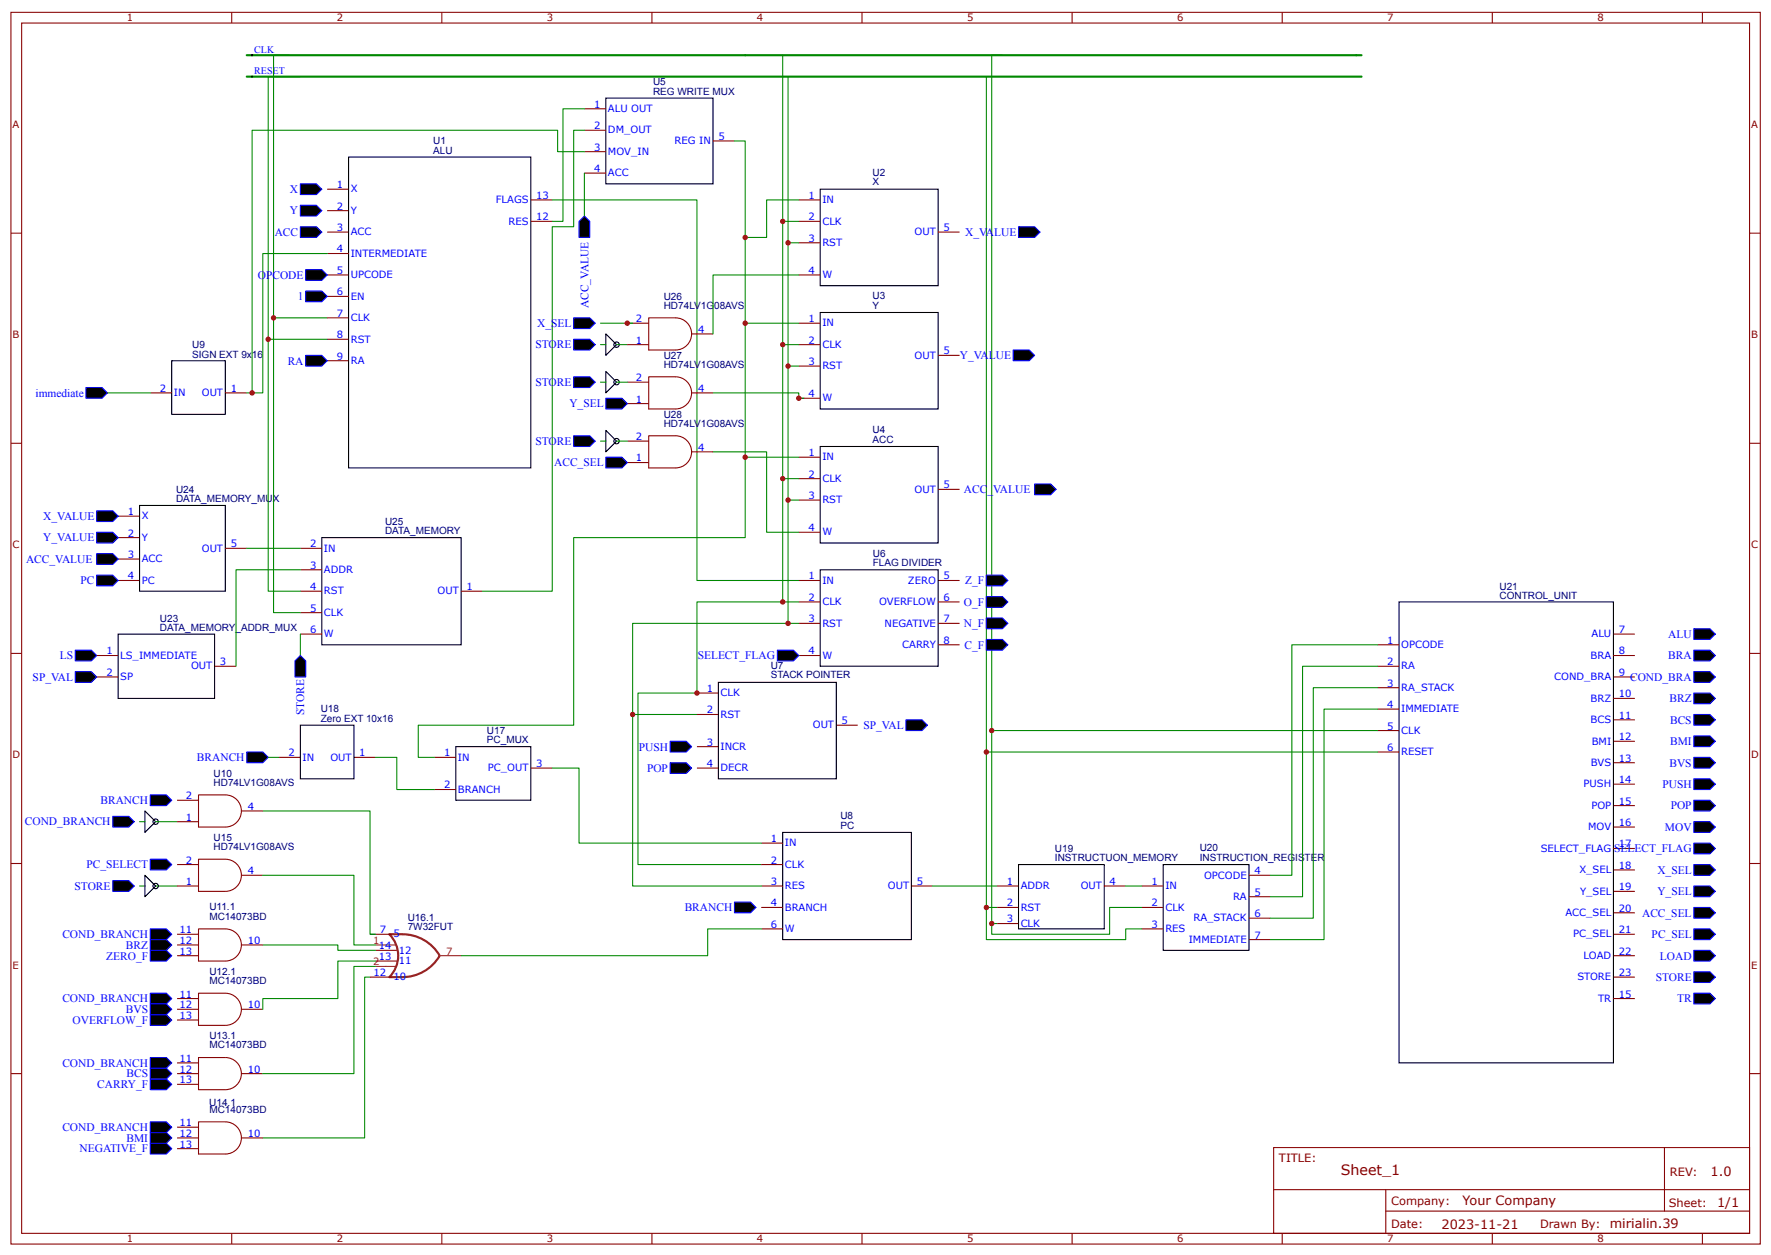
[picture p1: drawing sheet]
<svg xmlns="http://www.w3.org/2000/svg" width="437mm" height="310mm" viewBox="0 0 437 310" stroke-linecap="round" stroke-linejoin="round" font-family="sans-serif">
<g fill="none" stroke="#800" stroke-width=".26">
<path d="M2.7 3h431.8v304h-431.8zM5.3 5.7h426.6v298.7h-426.6zM57.2 3v2.7M109.1 3v2.7M160.9 3v2.7M212.8 3v2.7M264.6 3v2.7M316.5 3v2.7M368.4 3v2.7M420.2 3v2.7M144.3 26.9h5.2M144.3 32.1h5.2"/>
<path d="M144.3 37.4h5.2M176 34.8h5.3M2.7 57.5h2.6M80.8 46.7h5.2M80.8 52h5.2M80.8 57.3h5.2M131 54.6h5.3M131 49.3h5.3M144.3 42.7h5.2M197.2 54.6h5.3M197.2 49.3h5.3M197.2 59.9h5.3"/>
<path d="M231.6 57.3h5.3M431.9 57.5h2.6M80.8 62.6h5.2M80.8 67.9h5.2M80.8 73.2h5.2M80.8 78.4h5.2M154.8 79.8h5.3M160.1 78.4h6.6a4 4 0 0 1 4 4 4 4 0 0 1-4 4h-6.6zM197.2 67.9h5.3M197.2 79.8h5.3M37.1 97h5.3M55.6 97h5.3"/>
<path d="M80.8 83.7h5.2M80.8 89h5.2M154.8 85.1h5.3M154.8 94.3h5.3M154.8 99.6h5.3M160.1 93h6.6a4 4 0 0 1 4 4 4 4 0 0 1-4 3.9h-6.6zM170.7 97h5.3M170.7 82.4h5.3M197.2 85.1h5.3M197.2 90.4h5.3M197.2 98.3h5.3M231.6 87.7h5.3"/>
<path d="M2.7 109.4h2.6M154.8 108.9h5.3M154.8 114.2h5.3M160.1 107.6h6.6a4 4 0 0 1 4 3.9 4 4 0 0 1-4 4h-6.6zM170.7 111.5h5.3M197.2 112.8h5.3M197.2 118.1h5.3M431.9 109.4h2.6M29.2 127.4h5.2M29.2 132.7h5.2M29.2 138h5.2M55.6 135.3h5.3"/>
<path d="M74.1 135.3h5.3M197.2 123.4h5.3M197.2 131.4h5.3M231.6 120.8h5.3M29.2 143.3h5.2M74.1 156.5h5.3M74.1 145.9h5.3M74.1 140.6h5.3M74.1 151.2h5.3M113.8 145.9h5.3M197.2 143.3h5.3M197.2 153.9h5.3"/>
<path d="M197.2 148.6h5.3M231.6 143.3h5.3M231.6 153.9h5.3M231.6 148.6h5.3M231.6 159.1h5.3M340 159.1h5.3M398.3 156.5h5.2M2.7 161.3h2.6M23.9 161.8h5.3M23.9 167.1h5.3M53 164.4h5.3M172 176.3h5.3"/>
<path d="M172 171.1h5.3M197.2 161.8h5.3M206.4 179h5.3M340 164.4h5.3M340 169.7h5.3M340 175h5.3M398.3 161.8h5.2M398.3 167.1h5.2M398.3 172.4h5.2M398.3 177.7h5.2M431.9 161.3h2.6M43.7 197.5h5.3"/>
<path d="M49 196.2h6.6a4 4 0 0 1 4 4 4 4 0 0 1-4 3.9h-6.6zM68.8 186.9h5.3M87.4 186.9h5.3M107.2 186.9h5.3M107.2 194.9h5.3M131 189.6h5.3M172 184.3h5.3M172 189.6h5.3M340 180.3h5.3M340 185.6h5.3M398.3 183h5.2M398.3 188.3h5.2"/>
<path d="M398.3 193.5h5.2M398.3 198.8h5.2M2.7 213.1h2.6M43.7 213.4h5.3M43.7 218.7h5.3M43.7 202.8h5.3M49 212.1h6.6a4 4 0 0 1 4 3.9 4 4 0 0 1-4 4h-6.6zM59.6 200.2h5.3M59.6 216h5.3M187.9 208.1h5.3M187.9 213.4h5.3M187.9 218.7h5.3"/>
<path d="M224.9 218.7h5.3M246.1 218.7h5.3M272.6 218.7h5.3M281.8 218.7h5.3M308.3 216h5.3M398.3 204.1h5.2M398.3 209.4h5.2M398.3 214.7h5.2M431.9 213.1h2.6M43.7 233.2h5.3M43.7 235.9h5.3M43.7 230.6h5.3"/>
<path d="M49 229.3h6.6a4 4 0 0 1 4 3.9 4 4 0 0 1-4 4h-6.6zM59.6 233.2h5.3M91.3 230.6h5.3M92.7 237.2h5.2M92.7 234.6h5.2M187.9 224h5.3M187.9 229.3h5.3M246.1 224h5.3M246.1 227.9h5.3M281.8 224h5.3M281.8 229.3h5.3M308.3 221.3h5.3"/>
<path d="M308.3 226.6h5.3M308.3 231.9h5.3M398.3 235.9h5.2M398.3 230.6h5.2M398.3 220h5.2M398.3 225.3h5.2M43.7 249.1h5.3M43.7 251.8h5.3M43.7 246.5h5.3M49 245.1h6.6a4 4 0 0 1 4 4 4 4 0 0 1-4 4h-6.6zM59.6 249.1h5.3M91.3 241.2h5.3"/>
<path d="M398.3 246.5h5.2M398.3 241.2h5.2M2.7 265h2.6M43.7 265h5.3M43.7 267.6h5.3M43.7 262.3h5.3M43.7 278.2h5.3M49 261h6.6a4 4 0 0 1 4 4 4 4 0 0 1-4 3.9h-6.6zM49 276.9h6.6a4 4 0 0 1 4 4 4 4 0 0 1-4 3.9h-6.6zM59.6 265h5.3M431.9 265h2.6M43.7 280.9h5.3"/>
<path d="M43.7 283.5h5.3M59.6 280.9h5.3M314.4 283.2h117.5v21.2h-117.5zM314.4 293.6h117.4M342.1 298.9h89.7M342.1 293.6v10.6M410.8 283.3l.1 15.6M57.2 304.4v2.6M109.1 304.4v2.6M160.9 304.4v2.6M212.8 304.4v2.6M264.6 304.4v2.6"/>
<path d="M316.5 304.4v2.6M368.4 304.4v2.6M420.2 304.4v2.6"/>
</g>
<g fill="none" stroke="#000" stroke-width=".26">
<path d="M86 38.8h45v76.7h-45zM149.5 24.2h26.5v21.2h-26.5zM202.5 46.7h29.1v23.8h-29.1zM202.5 77.1h29.1v23.8h-29.1zM42.4 89h13.2v13.3h-13.2zM149.5 82.4l2.7 2.7-2.7 2.6zM149.5 91.7l2.7 2.6-2.7 2.7zM149.5 106.2l2.7 2.7-2.7 2.6zM202.5 110.2h29.1v23.8h-29.1zM34.4 124.8h21.2v21.1h-21.2zM79.4 132.7h34.4v26.4h-34.4zM29.2 156.5h23.8v15.9h-23.8z"/>
<path d="M202.5 140.6h29.1v23.8h-29.1zM345.3 148.6h53v113.7h-53zM74.1 179h13.3v13.2h-13.3zM177.3 168.4h29.1v23.8h-29.1zM112.5 184.3h18.5v13.2h-18.5zM35.8 200.2l2.6 2.6-2.6 2.6zM35.8 216l2.6 2.7-2.6 2.6zM193.2 205.4h31.7v26.5h-31.7zM251.4 213.4h21.2v15.9h-21.2zM287.1 213.4h21.2v21.2h-21.2z"/>
<circle cx="152.2" cy="85.1" r=".66"/>
<circle cx="152.2" cy="94.3" r=".66"/>
<circle cx="152.2" cy="108.9" r=".66"/>
<circle cx="38.4" cy="202.8" r=".66"/>
<circle cx="38.4" cy="218.7" r=".66"/>
</g>
<g fill="none" stroke="#080" stroke-width=".26">
<path d="M71.5 13.6h-4v64.8h13.3M74.1 18.9h-7.9v64.8h14.6M193.2 13.6v41h4M194.5 18.9v41h2.7M243.5 18.9v205.1h2.6M247.4 13.6h-2.6v214.3h1.3M144.3 26.9h-5.3v27.7h-2.7M144.3 32.1h-2.7v23.9h-5.3v89.9h-17.2M144.3 37.4h-6.7v-5.3h-75.4v64.9M181.3 34.8h2.6v78h13.3M136.3 49.3h35.7v94h25.2M144.3 42.7v10.6"/>
<path d="M193.2 54.6v30.5h4M194.5 59.9v30.5h2.7M197.2 49.3h-8v9.3h-5.3M67.5 78.4v72.8h6.6M80.8 62.6h-15.9v34.4h-4M148.2 79.8h8M183.9 79.8h13.3M197.2 67.9h-21.2v14.5M26.5 97h10.6M66.2 83.7v62.2h7.9M148.2 85.1h1.3M148.2 94.3h1.3"/>
<path d="M152.2 85.1h2.6M152.2 94.3h2.6M176 97h21.2v1.3h1.3M193.2 85.1v33h4M194.5 90.4v33h2.7M148.2 108.9h1.3M152.2 108.9h2.6M176 111.5h13.2v19.9h8M183.9 112.8v19.9h-42.3v46.3h-38.4v7.9h4M193.2 118.1v30.5h4M60.9 135.3h13.2M194.5 123.4v30.5h2.7"/>
<path d="M74.1 140.6h-15.8v23.8M74.1 156.5v5.3M193.2 148.6h-21.2v22.5h-14.5v42.3h30.4M194.5 153.9h-38.3v22.4h15.8M340 159.1h-21.1v56.9h-5.3M156.2 176.3v42.4h31.7M340 164.4h-18.5v56.9h-7.9M340 169.7h-15.8v56.9h-10.6M340 175h-13.2v56.9h-13.2M66.2 186.9h2.6M92.7 186.9h5.2v8h9.3M136.3 189.6h6.6v18.5h45"/>
<path d="M243.5 185.6h96.5M244.8 180.3h95.2M34.4 202.8h1.4M34.4 218.7h1.4M38.4 202.8h5.3M38.4 218.7h5.3M64.9 200.2h26.4v30.4h1.4M64.9 216h22.5v17.2h5.3M230.2 218.7h15.9M277.9 218.7h3.9M64.9 233.2h18.5v1.4h9.3M92.7 237.2h-9.3v9.3h-18.5v2.6"/>
<path d="M92.7 238.5h-5.3v26.5h-22.5M187.9 229.3h-13.2v6.6h-60.9M243.5 224v7.9h34.4v-2.6h3.9M281.8 224h-7.9v6.6h-29.1v-2.7M91.3 241.2h-1.3v39.7h-25.1"/>
</g>
<path d="M60.9 13.6h275.2M60.9 18.9h275.2" fill="none" stroke="#080" stroke-width=".53"/>
<g fill="#000" stroke="#000" stroke-width=".25">
<path d="M62.2 18.7v.5zM62 18.9h.5z"/>
<path d="M62.2 13.4v.5zM62 13.6h.5z"/>
</g>
<g fill="#000" stroke="#00f" stroke-width=".26">
<path d="M74.1 45.4h4l1.3 1.3-1.3 1.3h-4zM74.1 50.7h4l1.3 1.3-1.3 1.3h-4zM74.1 56h4l1.3 1.3-1.3 1.3h-4zM144.3 53.3l1.3 1.3v4h-2.7v-4zM251.4 56h4l1.3 1.3-1.3 1.3h-4zM75.5 71.8h3.9l1.4 1.4-1.4 1.3h-3.9zM75.5 66.5h3.9l1.4 1.4-1.4 1.3h-3.9zM141.6 78.4h4l1.3 1.4-1.3 1.3h-4zM21.2 95.6h4l1.3 1.4-1.3 1.3h-4zM75.5 87.7h3.9l1.4 1.3-1.4 1.4h-3.9zM141.6 83.7h4l1.3 1.4-1.3 1.3h-4zM141.6 93h4l1.3 1.3-1.3 1.3h-4z"/>
<path d="M149.5 98.3h4l1.3 1.3-1.3 1.3h-4zM250.1 86.4h4l1.3 1.3-1.3 1.3h-4zM141.6 107.6h4l1.3 1.3-1.3 1.3h-4zM149.5 112.8h4l1.3 1.4-1.3 1.3h-4zM23.9 126.1h3.9l1.4 1.3-1.4 1.3h-3.9zM23.9 131.4h3.9l1.4 1.3-1.4 1.3h-3.9zM23.9 136.7h3.9l1.4 1.3-1.4 1.3h-3.9zM255.4 119.5h3.9l1.4 1.3-1.4 1.3h-3.9zM23.9 141.9h3.9l1.4 1.4-1.4 1.3h-3.9zM243.5 141.9h3.9l1.4 1.4-1.4 1.3h-3.9zM243.5 147.2h3.9l1.4 1.4-1.4 1.3h-3.9zM243.5 152.5h3.9l1.4 1.4-1.4 1.3h-3.9z"/>
<path d="M243.5 157.8h3.9l1.4 1.3-1.4 1.4h-3.9zM418.1 155.2h4l1.3 1.3-1.3 1.3h-4zM18.6 165.8h3.9l1.4 1.3-1.4 1.3h-3.9zM18.6 160.5h3.9l1.4 1.3-1.4 1.3h-3.9zM74.1 161.8l1.4 1.3v4h-2.7v-4zM191.9 160.5h3.9l1.4 1.3-1.4 1.3h-3.9zM223.6 177.7h4l1.3 1.3-1.3 1.3h-4zM418.1 160.5h4l1.3 1.3-1.3 1.3h-4zM418.1 165.8h4l1.3 1.3-1.3 1.3h-4zM418.1 171.1h4l1.3 1.3-1.3 1.3h-4zM418.1 176.3h4l1.3 1.4-1.3 1.3h-4zM37.1 196.2h4l1.3 1.3-1.3 1.3h-4z"/>
<path d="M60.9 185.6h4l1.3 1.3-1.3 1.4h-4zM165.4 183h4l1.3 1.3-1.3 1.3h-4zM165.4 188.3h4l1.3 1.3-1.3 1.3h-4zM418.1 192.2h4l1.3 1.3-1.3 1.4h-4zM418.1 186.9h4l1.3 1.4-1.3 1.3h-4zM418.1 181.6h4l1.3 1.4-1.3 1.3h-4zM418.1 197.5h4l1.3 1.3-1.3 1.4h-4zM27.8 201.5h4l1.3 1.3-1.3 1.3h-4zM27.8 217.4h4l1.3 1.3-1.3 1.3h-4zM37.1 212.1h4l1.3 1.3-1.3 1.3h-4zM418.1 213.4h4l1.3 1.3-1.3 1.3h-4zM418.1 208.1h4l1.3 1.3-1.3 1.3h-4z"/>
<path d="M418.1 202.8h4l1.3 1.3-1.3 1.3h-4zM37.1 229.3h4l1.3 1.3-1.3 1.3h-4zM37.1 234.6h4l1.3 1.3-1.3 1.3h-4zM37.1 231.9h4l1.3 1.3-1.3 1.4h-4zM181.3 222.6h4l1.3 1.4-1.3 1.3h-4zM418.1 234.6h4l1.3 1.3-1.3 1.3h-4zM418.1 229.3h4l1.3 1.3-1.3 1.3h-4zM418.1 224h4l1.3 1.3-1.3 1.3h-4zM418.1 218.7h4l1.3 1.3-1.3 1.3h-4zM37.1 245.1h4l1.3 1.4-1.3 1.3h-4zM37.1 250.4h4l1.3 1.4-1.3 1.3h-4zM37.1 247.8h4l1.3 1.3-1.3 1.3h-4z"/>
<path d="M418.1 239.8h4l1.3 1.4-1.3 1.3h-4zM418.1 245.1h4l1.3 1.4-1.3 1.3h-4zM37.1 261h4l1.3 1.3-1.3 1.4h-4zM37.1 276.9h4l1.3 1.3-1.3 1.3h-4zM37.1 266.3h4l1.3 1.3-1.3 1.3h-4zM37.1 263.7h4l1.3 1.3-1.3 1.3h-4zM37.1 282.2h4l1.3 1.3-1.3 1.3h-4zM37.1 279.5h4l1.3 1.4-1.3 1.3h-4z"/>
</g>
<path d="M96.1 230.6a14.1 14.1 0 0 1 8.1 1.1 10.6 10.6 0 0 1 4.3 4.2 10.6 10.6 0 0 1-9.2 5.3h-3.2a7.5 7.5 0 0 0 0-10.6z" fill="none" stroke="#8d2323" stroke-width=".53"/>
<path d="M92.7 233.2h5M92.7 238.5h5M108.5 235.9h5.3" fill="none" stroke="#8d2323" stroke-width=".26"/>
<g fill="#c00">
<circle cx="183.9" cy="79.8" r=".66"/>
<circle cx="183.9" cy="58.6" r=".66"/>
<circle cx="193.2" cy="54.6" r=".66"/>
<circle cx="194.5" cy="59.9" r=".66"/>
<circle cx="194.5" cy="90.4" r=".66"/>
<circle cx="193.2" cy="85.1" r=".66"/>
<circle cx="193.2" cy="118.1" r=".66"/>
<circle cx="194.5" cy="123.4" r=".66"/>
<circle cx="194.5" cy="153.9" r=".66"/>
<circle cx="193.2" cy="148.6" r=".66"/>
<circle cx="156.2" cy="176.3" r=".66"/>
<circle cx="172" cy="171.1" r=".66"/>
<circle cx="183.9" cy="112.8" r=".66"/>
<circle cx="243.5" cy="224" r=".66"/>
<circle cx="244.8" cy="227.9" r=".66"/>
<circle cx="243.5" cy="185.6" r=".66"/>
<circle cx="244.8" cy="180.3" r=".66"/>
<circle cx="67.5" cy="78.4" r=".66"/>
<circle cx="66.2" cy="83.7" r=".66"/>
<circle cx="62.2" cy="97" r=".66"/>
<circle cx="154.8" cy="79.8" r=".66"/>
<circle cx="197.2" cy="98.3" r=".66"/>
</g>
<text font-size="3.5" fill="#800" x="330.9" y="290">Sheet_1</text>
<g font-size="3.2" fill="#800">
<text x="422.2" y="290.2">1.0</text>
<text x="361" y="297.4">Your Company</text>
<text x="423.8" y="297.9">1/1</text>
<text x="355.8" y="303.2">2023-11-21</text>
<text x="397.4" y="303.1">mirialin.39</text>
</g>
<g font-size="2.8" fill="#00f">
<text x="71.6" y="47.6">X</text>
<text x="71.6" y="52.9">Y</text>
<text x="67.8" y="58.2">ACC</text>
<text x="238.2" y="58.2">X_VALUE</text>
<text x="63.6" y="68.8">OPCODE</text>
<text x="73.5" y="74.1">1</text>
<text x="145.2" y="76" transform="rotate(-90 145.2 76)">ACC_VALUE</text>
<text x="132.6" y="80.7">X_SEL</text>
<text x="71" y="90">RA</text>
<text x="132.2" y="86">STORE</text>
<text x="236.9" y="88.7">Y_VALUE</text>
<text x="132.2" y="95.3">STORE</text>
<text x="8.8" y="97.9">immediate</text>
<text x="140.5" y="100.6">Y_SEL</text>
<text x="132.2" y="109.8">STORE</text>
<text x="136.8" y="115.1">ACC_SEL</text>
<text x="237.9" y="121.8">ACC_VALUE</text>
<text x="10.7" y="128.3">X_VALUE</text>
<text x="10.7" y="133.6">Y_VALUE</text>
<text x="6.4" y="139">ACC_VALUE</text>
<text x="19.9" y="144.2">PC</text>
<text x="237.9" y="149.5">O_F</text>
<text x="238.2" y="144.2">Z_F</text>
<text x="237.9" y="154.8">N_F</text>
<text x="238.1" y="160.1">C_F</text>
<text x="411.8" y="157.5">ALU</text>
<text x="14.8" y="162.7">LS</text>
<text x="172.2" y="162.7">SELECT_FLAG</text>
<text x="411.8" y="162.7">BRA</text>
<text x="8.1" y="168">SP_VAL</text>
<text x="402.4" y="168">COND_BRA</text>
<text x="412.1" y="173.3">BRZ</text>
<text x="75.1" y="176.5" transform="rotate(-90 75.1 176.5)">STORE</text>
<text x="213.1" y="179.9">SP_VAL</text>
<text x="412.2" y="178.6">BCS</text>
<text x="157.7" y="185.2">PUSH</text>
<text x="412.2" y="183.9">BMI</text>
<text x="48.6" y="187.8">BRANCH</text>
<text x="159.7" y="190.5">POP</text>
<text x="412.1" y="189.2">BVS</text>
<text x="410.4" y="194.5">PUSH</text>
<text x="6.1" y="203.7">COND_BRANCH</text>
<text x="24.8" y="198.5">BRANCH</text>
<text x="412.4" y="199.8">POP</text>
<text x="411" y="205.1">MOV</text>
<text x="21.4" y="214.3">PC_SELECT</text>
<text x="398.4" y="210.4">SELECT_FLAG</text>
<text x="409.1" y="215.7">X_SEL</text>
<text x="18.4" y="219.6">STORE</text>
<text x="409.1" y="221">Y_SEL</text>
<text x="169" y="224.9">BRANCH</text>
<text x="405.3" y="226.2">ACC_SEL</text>
<text x="15.4" y="231.5">COND_BRANCH</text>
<text x="407.7" y="231.5">PC_SEL</text>
<text x="26.2" y="236.8">ZERO_F</text>
<text x="31.1" y="234.2">BRZ</text>
<text x="409.7" y="236.8">LOAD</text>
<text x="408.7" y="242.1">STORE</text>
<text x="15.4" y="247.4">COND_BRANCH</text>
<text x="31.1" y="250">BVS</text>
<text x="414" y="247.4">TR</text>
<text x="17.9" y="252.7">OVERFLOW_F</text>
<text x="15.4" y="263.3">COND_BRANCH</text>
<text x="24" y="268.6">CARRY_F</text>
<text x="31.2" y="265.9">BCS</text>
<text x="15.4" y="279.1">COND_BRANCH</text>
<text x="31.2" y="281.8">BMI</text>
<text x="19.6" y="284.4">NEGATIVE_F</text>
</g>
<g font-size="2.8" fill="#800">
<text x="315.7" y="286.7">TITLE:</text>
<text x="412.2" y="290.2">REV:</text>
<text x="343.4" y="297.3">Company:</text>
<text x="411.9" y="297.8">Sheet:</text>
<text x="343.4" y="303.1">Date:</text>
<text x="380.2" y="303.1">Drawn By:</text>
</g>
<g font-size="2.5" fill="#800">
<text x="31.3" y="5.3">1</text>
<text x="83.1" y="5.3">2</text>
<text x="135" y="5.3">3</text>
<text x="186.8" y="5.3">4</text>
<text x="238.7" y="5.3">5</text>
<text x="290.6" y="5.3">6</text>
<text x="342.4" y="5.3">7</text>
<text x="394.3" y="5.3">8</text>
<text x="3.1" y="31.6">A</text>
<text x="432.2" y="31.6">A</text>
<text x="3.1" y="83.5">B</text>
<text x="432.2" y="83.5">B</text>
<text x="3.1" y="135.3">C</text>
<text x="432.2" y="135.3">C</text>
<text x="3.1" y="187.2">D</text>
<text x="432.2" y="187.2">D</text>
<text x="3.1" y="239.1">E</text>
<text x="432.2" y="239.1">E</text>
<text x="31.3" y="306.7">1</text>
<text x="83.1" y="306.7">2</text>
<text x="135" y="306.7">3</text>
<text x="186.8" y="306.7">4</text>
<text x="238.7" y="306.7">5</text>
<text x="290.6" y="306.7">6</text>
<text x="342.4" y="306.7">7</text>
<text x="394.3" y="306.7">8</text>
</g>
<g font-size="2.5" fill="#00f">
<text x="62.8" y="13">CLK</text>
<text x="62.8" y="18.3">RESET</text>
<text x="146.6" y="26.6">1</text>
<text x="150.1" y="27.6">ALU OUT</text>
<text x="146.6" y="31.9">2</text>
<text x="150.1" y="32.9">DM_OUT</text>
<text x="166.5" y="35.6">REG IN</text>
<text x="177.3" y="34.5">5</text>
<text x="146.6" y="37.2">3</text>
<text x="150.1" y="38.2">MOV_IN</text>
<text x="83.1" y="46.4">1</text>
<text x="86.6" y="47.5">X</text>
<text x="146.6" y="42.5">4</text>
<text x="150.1" y="43.5">ACC</text>
<text x="83.1" y="51.7">2</text>
<text x="86.6" y="52.8">Y</text>
<text x="122.4" y="50.1">FLAGS</text>
<text x="132.3" y="49.1">13</text>
<text x="199.6" y="49.1">1</text>
<text x="203" y="50.1">IN</text>
<text x="83.1" y="57">3</text>
<text x="86.6" y="58.1">ACC</text>
<text x="125.5" y="55.4">RES</text>
<text x="132.3" y="54.4">12</text>
<text x="199.6" y="54.4">2</text>
<text x="199.6" y="59.7">3</text>
<text x="203" y="55.4">CLK</text>
<text x="225.8" y="58.1">OUT</text>
<text x="232.9" y="57">5</text>
<text x="83.1" y="62.3">4</text>
<text x="86.6" y="63.4">INTERMEDIATE</text>
<text x="203" y="60.7">RST</text>
<text x="83.1" y="67.6">5</text>
<text x="86.6" y="68.7">UPCODE</text>
<text x="199.6" y="67.6">4</text>
<text x="203" y="68.7">W</text>
<text x="83.1" y="72.9">6</text>
<text x="86.6" y="74">EN</text>
<text x="83.1" y="78.2">7</text>
<text x="83.1" y="83.5">8</text>
<text x="86.6" y="79.2">CLK</text>
<text x="157" y="79.5">2</text>
<text x="172.3" y="82.2">4</text>
<text x="199.6" y="79.5">1</text>
<text x="203" y="80.6">IN</text>
<text x="83.1" y="88.8">9</text>
<text x="86.6" y="84.5">RST</text>
<text x="86.6" y="89.8">RA</text>
<text x="157" y="84.8">1</text>
<text x="199.6" y="84.8">2</text>
<text x="203" y="85.9">CLK</text>
<text x="225.8" y="88.5">OUT</text>
<text x="232.9" y="87.4">5</text>
<text x="157" y="94.1">2</text>
<text x="199.6" y="90.1">3</text>
<text x="203" y="91.1">RST</text>
<text x="39.5" y="96.7">2</text>
<text x="42.9" y="97.8">IN</text>
<text x="49.8" y="97.8">OUT</text>
<text x="56.9" y="96.7">1</text>
<text x="157" y="99.4">1</text>
<text x="172.3" y="96.7">4</text>
<text x="199.6" y="98">4</text>
<text x="203" y="99.1">W</text>
<text x="157" y="108.6">2</text>
<text x="157" y="113.9">1</text>
<text x="172.3" y="111.3">4</text>
<text x="199.6" y="112.6">1</text>
<text x="203" y="113.6">IN</text>
<text x="199.6" y="117.9">2</text>
<text x="203" y="118.9">CLK</text>
<text x="199.6" y="123.2">3</text>
<text x="203" y="124.2">RST</text>
<text x="225.8" y="121.6">OUT</text>
<text x="232.9" y="120.5">5</text>
<text x="31.6" y="127.1">1</text>
<text x="35" y="128.2">X</text>
<text x="199.6" y="131.1">4</text>
<text x="31.6" y="132.4">2</text>
<text x="31.6" y="137.7">3</text>
<text x="35" y="133.5">Y</text>
<text x="49.8" y="136.1">OUT</text>
<text x="56.9" y="135.1">5</text>
<text x="76.5" y="135.1">2</text>
<text x="80" y="136.1">IN</text>
<text x="203" y="132.2">W</text>
<text x="31.6" y="143">4</text>
<text x="35" y="138.8">ACC</text>
<text x="76.5" y="140.4">3</text>
<text x="80" y="141.4">ADDR</text>
<text x="199.6" y="143">1</text>
<text x="232.9" y="143">5</text>
<text x="35" y="144.1">PC</text>
<text x="76.5" y="145.7">4</text>
<text x="80" y="146.7">RST</text>
<text x="108" y="146.7">OUT</text>
<text x="115.1" y="145.7">1</text>
<text x="199.6" y="148.3">2</text>
<text x="203" y="149.4">CLK</text>
<text x="203" y="144.1">IN</text>
<text x="217" y="149.4">OVERFLOW</text>
<text x="224.1" y="144.1">ZERO</text>
<text x="232.9" y="148.3">6</text>
<text x="76.5" y="150.9">5</text>
<text x="80" y="152">CLK</text>
<text x="199.6" y="153.6">3</text>
<text x="203" y="154.6">RST</text>
<text x="218.4" y="154.6">NEGATIVE</text>
<text x="232.9" y="153.6">7</text>
<text x="26.3" y="161.5">1</text>
<text x="76.5" y="156.2">6</text>
<text x="80" y="157.3">W</text>
<text x="199.6" y="161.5">4</text>
<text x="222.7" y="159.9">CARRY</text>
<text x="232.9" y="158.9">8</text>
<text x="342.4" y="158.9">1</text>
<text x="345.9" y="159.9">OPCODE</text>
<text x="392.9" y="157.3">ALU</text>
<text x="399.6" y="156.2">7</text>
<text x="399.6" y="161.5">8</text>
<text x="26.3" y="166.8">2</text>
<text x="29.7" y="162.6">LS_IMMEDIATE</text>
<text x="29.7" y="167.9">SP</text>
<text x="47.2" y="165.2">OUT</text>
<text x="54.3" y="164.2">3</text>
<text x="203" y="162.6">W</text>
<text x="342.4" y="164.2">2</text>
<text x="345.9" y="165.2">RA</text>
<text x="383.6" y="167.9">COND_BRA</text>
<text x="392.6" y="162.6">BRA</text>
<text x="399.6" y="166.8">9</text>
<text x="174.4" y="170.8">1</text>
<text x="177.9" y="171.8">CLK</text>
<text x="342.4" y="169.5">3</text>
<text x="345.9" y="170.5">RA_STACK</text>
<text x="392.6" y="173.2">BRZ</text>
<text x="399.6" y="172.1">10</text>
<text x="174.4" y="176.1">2</text>
<text x="177.9" y="177.1">RST</text>
<text x="200.6" y="179.8">OUT</text>
<text x="207.8" y="178.7">5</text>
<text x="342.4" y="174.8">4</text>
<text x="345.9" y="175.8">IMMEDIATE</text>
<text x="392.6" y="178.5">BCS</text>
<text x="399.6" y="177.4">11</text>
<text x="174.4" y="184">3</text>
<text x="177.9" y="185.1">INCR</text>
<text x="342.4" y="180">5</text>
<text x="342.4" y="185.3">6</text>
<text x="345.9" y="181.1">CLK</text>
<text x="392.9" y="183.8">BMI</text>
<text x="399.6" y="182.7">12</text>
<text x="71.2" y="186.7">2</text>
<text x="74.7" y="187.7">IN</text>
<text x="81.6" y="187.7">OUT</text>
<text x="88.7" y="186.7">1</text>
<text x="109.6" y="186.7">1</text>
<text x="113" y="187.7">IN</text>
<text x="120.4" y="190.4">PC_OUT</text>
<text x="132.3" y="189.3">3</text>
<text x="174.4" y="189.3">4</text>
<text x="177.9" y="190.4">DECR</text>
<text x="345.9" y="186.4">RESET</text>
<text x="392.7" y="189">BVS</text>
<text x="399.6" y="188">13</text>
<text x="45.8" y="197.2">2</text>
<text x="109.6" y="194.6">2</text>
<text x="113" y="195.7">BRANCH</text>
<text x="390.9" y="194.3">PUSH</text>
<text x="399.6" y="193.3">14</text>
<text x="45.8" y="202.5">1</text>
<text x="61.2" y="199.9">4</text>
<text x="392.8" y="199.6">POP</text>
<text x="399.6" y="198.6">15</text>
<text x="399.6" y="203.9">16</text>
<text x="190.3" y="207.8">1</text>
<text x="193.7" y="208.9">IN</text>
<text x="392" y="204.9">MOV</text>
<text x="399.6" y="209.2">17</text>
<text x="45.8" y="213.1">2</text>
<text x="61.2" y="215.8">4</text>
<text x="190.3" y="213.1">2</text>
<text x="193.7" y="214.2">CLK</text>
<text x="309.6" y="215.8">4</text>
<text x="380.3" y="210.2">SELECT_FLAG</text>
<text x="389.8" y="215.5">X_SEL</text>
<text x="399.6" y="214.4">18</text>
<text x="45.8" y="218.4">1</text>
<text x="190.3" y="218.4">3</text>
<text x="193.7" y="219.5">RES</text>
<text x="219.1" y="219.5">OUT</text>
<text x="226.3" y="218.4">5</text>
<text x="248.5" y="218.4">1</text>
<text x="251.9" y="219.5">ADDR</text>
<text x="266.8" y="219.5">OUT</text>
<text x="273.9" y="218.4">4</text>
<text x="284.2" y="218.4">1</text>
<text x="287.7" y="219.5">IN</text>
<text x="297.2" y="216.8">OPCODE</text>
<text x="309.6" y="221.1">5</text>
<text x="390" y="220.8">Y_SEL</text>
<text x="399.6" y="219.7">19</text>
<text x="190.3" y="223.7">4</text>
<text x="193.7" y="224.8">BRANCH</text>
<text x="248.5" y="223.7">2</text>
<text x="248.5" y="227.7">3</text>
<text x="251.9" y="224.8">RST</text>
<text x="284.2" y="223.7">2</text>
<text x="287.7" y="224.8">CLK</text>
<text x="294.6" y="227.4">RA_STACK</text>
<text x="304.4" y="222.1">RA</text>
<text x="309.6" y="226.4">6</text>
<text x="386.4" y="226.1">ACC_SEL</text>
<text x="399.6" y="225">20</text>
<text x="44.3" y="233">12</text>
<text x="44.3" y="230.3">11</text>
<text x="61.2" y="233">10</text>
<text x="93.7" y="230.3">7</text>
<text x="97.2" y="231.4">5</text>
<text x="190.3" y="229">6</text>
<text x="193.7" y="230.1">W</text>
<text x="251.9" y="228.7">CLK</text>
<text x="284.2" y="229">3</text>
<text x="287.7" y="230.1">RES</text>
<text x="293.4" y="232.7">IMMEDIATE</text>
<text x="309.6" y="231.6">7</text>
<text x="388.3" y="231.4">PC_SEL</text>
<text x="399.6" y="230.3">21</text>
<text x="44.3" y="235.6">13</text>
<text x="93.5" y="236.9">13</text>
<text x="93.5" y="234.3">14</text>
<text x="98.5" y="238">11</text>
<text x="98.5" y="235.3">12</text>
<text x="390.8" y="236.7">LOAD</text>
<text x="399.6" y="235.6">22</text>
<text x="92.2" y="240.9">12</text>
<text x="97.2" y="242">10</text>
<text x="389.3" y="242">STORE</text>
<text x="399.6" y="240.9">23</text>
<text x="44.3" y="248.8">12</text>
<text x="44.3" y="251.5">13</text>
<text x="44.3" y="246.2">11</text>
<text x="61.2" y="248.8">10</text>
<text x="394.5" y="247.3">TR</text>
<text x="399.6" y="246.2">15</text>
<text x="44.3" y="262.1">11</text>
<text x="44.3" y="264.7">12</text>
<text x="44.3" y="267.4">13</text>
<text x="61.2" y="264.7">10</text>
<text x="44.3" y="280.6">12</text>
<text x="44.3" y="277.9">11</text>
<text x="61.2" y="280.6">10</text>
<text x="44.3" y="283.2">13</text>
</g>
<g font-size="2.5" fill="#000080">
<text x="161.2" y="23.4">REG WRITE MUX</text>
<text x="161.2" y="21.1">U5</text>
<text x="107" y="35.6">U1</text>
<text x="107" y="38">ALU</text>
<text x="215.4" y="45.7">X</text>
<text x="215.4" y="43.5">U2</text>
<text x="163.8" y="76.3">HD74LV1G08AVS</text>
<text x="163.8" y="74">U26</text>
<text x="215.4" y="76.2">Y</text>
<text x="215.4" y="73.9">U3</text>
<text x="47.4" y="88.2">SIGN EXT 9x16</text>
<text x="47.4" y="85.9">U9</text>
<text x="163.8" y="88.5">U27</text>
<text x="163.8" y="90.8">HD74LV1G08AVS</text>
<text x="163.8" y="105.4">HD74LV1G08AVS</text>
<text x="163.8" y="103.1">U28</text>
<text x="215.4" y="107">U4</text>
<text x="215.4" y="109.2">ACC</text>
<text x="43.5" y="123.9">DATA_MEMORY_MUX</text>
<text x="43.5" y="121.6">U24</text>
<text x="95" y="131.9">DATA_MEMORY</text>
<text x="95" y="129.6">U25</text>
<text x="215.4" y="137.5">U6</text>
<text x="215.4" y="139.8">FLAG DIVIDER</text>
<text x="370.1" y="147.8">CONTROL_UNIT</text>
<text x="370.1" y="145.5">U21</text>
<text x="39.5" y="155.7">DATA_MEMORY_ADDR_MUX</text>
<text x="39.5" y="153.4">U23</text>
<text x="190.2" y="167.5">STACK POINTER</text>
<text x="190.2" y="165.2">U7</text>
<text x="79.2" y="178.2">Zero EXT 10x16</text>
<text x="79.2" y="175.8">U18</text>
<text x="120.2" y="183.4">PC_MUX</text>
<text x="120.2" y="181.1">U17</text>
<text x="52.7" y="191.7">U10</text>
<text x="52.7" y="194">HD74LV1G08AVS</text>
<text x="207.4" y="202.2">U8</text>
<text x="52.7" y="209.9">HD74LV1G08AVS</text>
<text x="52.7" y="207.6">U15</text>
<text x="207.4" y="204.5">PC</text>
<text x="260.4" y="212.6">INSTRUCTUON_MEMORY</text>
<text x="260.4" y="210.2">U19</text>
<text x="296.1" y="212.5">INSTRUCTION_REGISTER</text>
<text x="296.1" y="210.2">U20</text>
<text x="51.7" y="227">MC14073BD</text>
<text x="51.7" y="224.7">U11.1</text>
<text x="100.6" y="227.4">U16.1</text>
<text x="100.6" y="229.6">7W32FUT</text>
<text x="51.7" y="242.9">MC14073BD</text>
<text x="51.7" y="240.5">U12.1</text>
<text x="51.7" y="256.4">U13.1</text>
<text x="51.7" y="258.8">MC14073BD</text>
<text x="51.6" y="272.9">U14.1</text>
<text x="51.7" y="274.6">MC14073BD</text>
</g>
<g font-size="2.5" fill="#8d2323">
<text x="92.1" y="233">1</text>
<text x="92.1" y="238.3">2</text>
<text x="110.1" y="235.6">7</text>
</g>
</svg>
